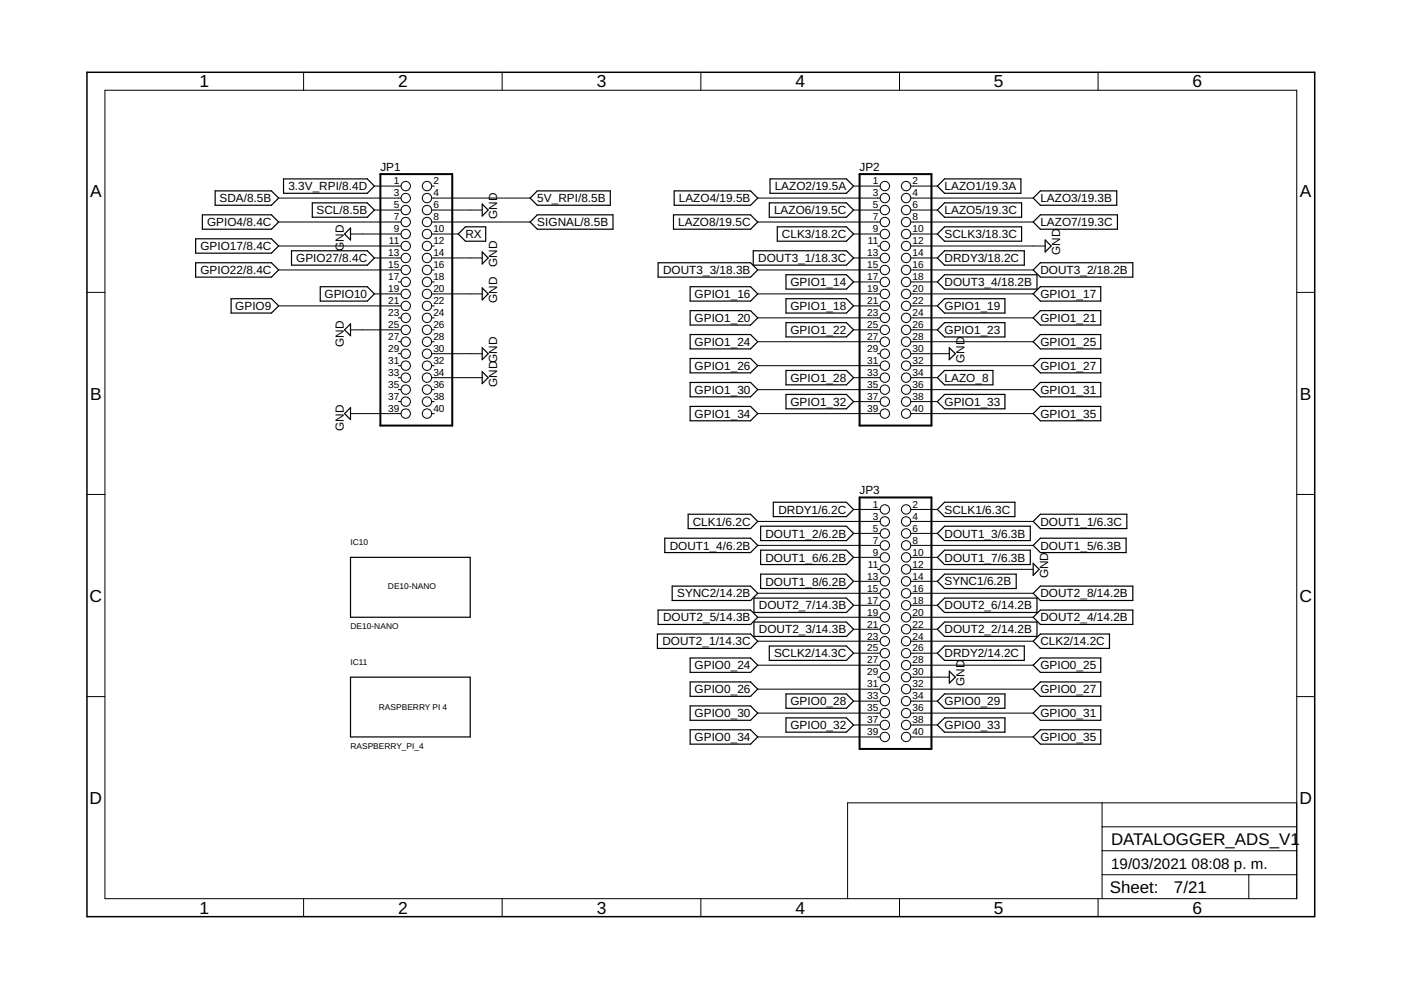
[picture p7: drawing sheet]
<svg xmlns="http://www.w3.org/2000/svg" width="297mm" height="210mm" viewBox="0 0 297 210" stroke-linecap="round" stroke-linejoin="round" font-family="sans-serif">
<g fill="none" stroke="#000" stroke-width=".25">
<path d="M60.1 37.9h17.8l1.5 1.6-1.5 1.5h-17.8zM163.3 37.9h16.2l1.5 1.6-1.5 1.5h-16.2zM198.7 39.5l1.6-1.6h16.2v3.1h-16.2zM41.5 50.6h16.1l1.5 1.6-1.5 1.5h-16.1zM41.5 55.7h16.1l1.5 1.5-1.5 1.6h-16.1zM42.9 45.6h14.7l1.5 1.5-1.5 1.5h-14.7zM45.6 40.5h12l1.5 1.5-1.5 1.5h-12zM61.8 53.2h16.1l1.5 1.5-1.5 1.5h-16.1zM66.2 43h11.7l1.5 1.5-1.5 1.6h-11.7zM74.3 48.3v2.6l-1.3-1.3zM97.2 49.6l1.5-1.5h4.3v3h-4.3zM102.2 43.3l1.3 1.2-1.3 1.3z"/>
<path d="M102.2 53.4l1.3 1.3-1.3 1.3zM112.4 42l1.5-1.5h15.5v3h-15.5zM112.4 47.1l1.5-1.5h16.1v3h-16.1zM139.5 55.7h19.6l1.6 1.5-1.6 1.6h-19.6zM142.8 45.6h16.3l1.6 1.5-1.6 1.5h-16.3zM142.9 40.5h16.2l1.6 1.5-1.6 1.5h-16.2zM159.7 53.2h19.8l1.5 1.5-1.5 1.5h-19.8zM163.1 43h16.4l1.5 1.5-1.5 1.6h-16.4zM164.8 48.1h14.7l1.5 1.5-1.5 1.5h-14.7zM166.6 58.3h12.9l1.5 1.5-1.5 1.5h-12.9zM198.7 44.5l1.6-1.5h16.3v3.1h-16.3zM198.7 54.7l1.6-1.5h16.9v3h-16.9z"/>
<path d="M198.7 59.8l1.6-1.5h19.6v3h-19.6zM200.3 48.1h16.3v3h-16.3l-1.6-1.5zM219.1 42l1.5-1.5h16.2v3h-16.2zM219.1 57.2l1.5-1.5h19.6v3.1h-19.6zM220.6 45.6h16.3v3h-16.3l-1.5-1.5zM221.6 50.9l1.3 1.3-1.3 1.2zM49 63.3h8.6l1.5 1.6-1.5 1.5h-8.6zM67.9 60.8h10l1.5 1.5-1.5 1.5h-10zM74.3 68.7v2.5l-1.3-1.3zM102.2 61l1.3 1.3-1.3 1.3zM102.2 73.7l1.3 1.3-1.3 1.3zM102.2 78.8l1.3 1.3-1.3 1.2z"/>
<path d="M146.3 60.8h12.8l1.6 1.5-1.6 1.5h-12.8zM146.3 65.9h12.8l1.6 1.5-1.6 1.5h-12.8zM146.3 70.9h12.8l1.6 1.6-1.6 1.5h-12.8zM146.3 76h12.8l1.6 1.5-1.6 1.6h-12.8zM166.6 63.3h12.9l1.5 1.6-1.5 1.5h-12.9zM166.6 68.4h12.9l1.5 1.5-1.5 1.5h-12.9zM166.6 78.5h12.9l1.5 1.6-1.5 1.5h-12.9zM198.7 64.9l1.6-1.6h12.8v3.1h-12.8zM198.7 69.9l1.6-1.5h12.8v3h-12.8zM201.3 73.7l1.2 1.3-1.2 1.3zM219.1 62.3l1.5-1.5h12.8v3h-12.8zM219.1 67.4l1.5-1.5h12.8v3h-12.8z"/>
<path d="M219.1 72.5l1.5-1.6h12.8v3.1h-12.8zM219.1 77.5l1.5-1.5h12.8v3.1h-12.8zM74.3 86.4v2.6l-1.3-1.3zM146.3 81.1h12.8l1.6 1.5-1.6 1.5h-12.8zM146.3 86.2h12.8l1.6 1.5-1.6 1.5h-12.8zM166.6 83.6h12.9l1.5 1.6-1.5 1.5h-12.9zM198.7 80.1l1.6-1.6h10.2v3.1h-10.2zM198.7 85.2l1.6-1.6h12.8v3.1h-12.8zM219.1 82.6l1.5-1.5h12.8v3h-12.8zM219.1 87.7l1.5-1.5h12.8v3h-12.8zM74.3 118.2h25.4v12.7h-25.4zM140.9 114.1h18.2l1.6 1.5-1.6 1.6h-18.2z"/>
<path d="M145.9 109h13.2l1.6 1.6-1.6 1.5h-13.2zM161.3 111.6h18.2l1.5 1.5-1.5 1.5h-18.2zM161.3 116.6h18.2l1.5 1.6-1.5 1.5h-18.2zM164 106.5h15.5l1.5 1.5-1.5 1.5h-15.5zM198.7 108l1.6-1.5h14.9v3h-14.9zM198.7 113.1l1.6-1.5h18.1v3h-18.1zM198.7 118.2l1.6-1.6h18.1v3.1h-18.1zM219.1 110.6l1.5-1.6h18.3v3.1h-18.3zM219.1 115.6l1.5-1.5h18.2v3.1h-18.2zM219.1 119.4l1.2 1.3-1.2 1.3zM139.4 134.4h19.7l1.6 1.6-1.6 1.5h-19.7zM139.5 129.3h19.6l1.6 1.6-1.6 1.5h-19.6z"/>
<path d="M142.5 124.3h16.6l1.6 1.5-1.6 1.5h-16.6zM146.3 139.5h12.8l1.6 1.5-1.6 1.6h-12.8zM159.9 126.8h19.6l1.5 1.5-1.5 1.6h-19.6zM159.9 131.9h19.6l1.5 1.5-1.5 1.5h-19.6zM161.3 121.7h18.2l1.5 1.6-1.5 1.5h-18.2zM163.1 137h16.4l1.5 1.5-1.5 1.5h-16.4zM198.7 138.5l1.6-1.5h16.9v3h-16.9zM198.7 128.3l1.6-1.5h19.6v3.1h-19.6zM198.7 133.4l1.6-1.5h19.6v3h-19.6zM198.7 123.3l1.6-1.6h15.2v3.1h-15.2zM219.1 125.8l1.5-1.5h19.6v3h-19.6zM219.1 130.9l1.5-1.6h19.6v3.1h-19.6z"/>
<path d="M219.1 136l1.5-1.6h14.6v3.1h-14.6zM74.3 143.6h25.4v12.7h-25.4zM146.3 144.6h12.8l1.6 1.5-1.6 1.5h-12.8zM146.3 149.7h12.8l1.6 1.5-1.6 1.5h-12.8zM146.3 154.7h12.8l1.6 1.6-1.6 1.5h-12.8zM166.6 147.1h12.9l1.5 1.6-1.5 1.5h-12.9zM166.6 152.2h12.9l1.5 1.5-1.5 1.5h-12.9zM198.7 148.7l1.6-1.6h12.8v3.1h-12.8zM198.7 153.7l1.6-1.5h12.8v3h-12.8zM201.3 142.3l1.2 1.3-1.2 1.2zM219.1 141l1.5-1.5h12.8v3.1h-12.8zM219.1 146.1l1.5-1.5h12.8v3h-12.8z"/>
<path d="M219.1 151.2l1.5-1.5h12.8v3h-12.8zM220.6 154.7h12.8v3.1h-12.8l-1.5-1.5z"/>
</g>
<g fill="none" stroke="#000" stroke-width=".21">
<path d="M22.2 19.1h252.7v171.4h-252.7zM64.4 15.3v3.8M106.5 15.3v3.8M148.6 15.3v3.8M190.7 15.3v3.8M232.8 15.3v3.8M79.4 39.5h5.6M91.5 39.5h.6M181 39.5h5.6M193.1 39.5h5.6M59.1 42h25.9M59.1 47.1h25.9"/>
<path d="M59.1 52.2h25.9M59.1 57.2h25.9M74.3 49.6h10.7M79.4 44.5h5.6M79.4 54.7h5.6M84.5 59.8h.5M91.5 42h20.9M91.5 44.5h10.7M91.5 47.1h20.9M91.5 49.6h5.7M91.5 52.2h.6M91.5 54.7h10.7"/>
<path d="M91.5 57.2h.6M91.5 59.8h.6M160.7 42h25.9M160.7 47.1h25.9M160.7 57.2h25.9M181 44.5h5.6M181 49.6h5.6M181 54.7h5.6M181 59.8h5.6M186.1 52.2h.5M193.1 42h26M193.1 44.5h5.6"/>
<path d="M193.1 47.1h26M193.1 49.6h5.6M193.1 52.2h28.5M193.1 54.7h5.6M193.1 57.2h26M193.1 59.8h5.6M18.4 62h3.8M59.1 64.9h25.9M74.3 69.9h10.7M79.4 62.3h5.6M84.5 67.4h.5M84.5 72.5h.5"/>
<path d="M84.5 75h.5M84.5 77.5h.5M91.5 62.3h10.7M91.5 64.9h.6M91.5 67.4h.6M91.5 69.9h.6M91.5 72.5h.6M91.5 75h10.7M91.5 77.5h.6M160.7 62.3h25.9M160.7 67.4h25.9M160.7 72.5h25.9"/>
<path d="M160.7 77.5h25.9M181 64.9h5.6M181 69.9h5.6M186.1 75h.5M193.1 62.3h26M193.1 64.9h5.6M193.1 67.4h26M193.1 69.9h5.6M193.1 72.5h26M193.1 75h8.2M193.1 77.5h26M274.9 62h3.8"/>
<path d="M74.3 87.7h10.7M84.5 80.1h.5M84.5 82.6h.5M84.5 85.2h.5M91.5 80.1h10.7M91.5 82.6h.6M91.5 85.2h.6M91.5 87.7h.6M160.7 82.6h25.9M160.7 87.7h25.9M181 80.1h5.6M181 85.2h5.6"/>
<path d="M193.1 80.1h5.6M193.1 82.6h26M193.1 85.2h5.6M193.1 87.7h26M18.4 104.8h3.8M160.7 110.6h25.9M160.7 115.6h25.9M181 108h5.6M181 113.1h5.6M181 118.2h5.6M193.1 108h5.6M193.1 110.6h26"/>
<path d="M193.1 113.1h5.6M193.1 115.6h26M193.1 118.2h5.6M274.9 104.8h3.8M160.7 125.8h25.9M160.7 130.9h25.9M160.7 136h25.9M181 123.3h5.6M181 128.3h5.6M181 133.4h5.6M181 138.5h5.6M186.1 120.7h.5"/>
<path d="M193.1 120.7h26M193.1 123.3h5.6M193.1 125.8h26M193.1 128.3h5.6M193.1 130.9h26M193.1 133.4h5.6M193.1 136h26M193.1 138.5h5.6M18.4 147.7h3.8M160.7 141h25.9M160.7 146.1h25.9M160.7 151.2h25.9"/>
<path d="M160.7 156.3h25.9M181 148.7h5.6M181 153.7h5.6M186.1 143.6h.5M193.1 141h26M193.1 143.6h8.2M193.1 146.1h26M193.1 148.7h5.6M193.1 151.2h26M193.1 153.7h5.6M193.1 156.3h26M274.9 147.7h3.8"/>
<path d="M233.7 170.2v20.3M233.7 175.3h41.2M274.9 170.2h-95.2v20.3M64.4 190.5v3.9M106.5 190.5v3.9M148.6 190.5v3.9M190.7 190.5v3.9M232.8 190.5v3.9M233.7 185.5h41.2M233.7 180.4h41.2M264.8 185.5v5"/>
<circle cx="86" cy="39.5" r=".99"/>
<circle cx="90.5" cy="39.5" r=".99"/>
<circle cx="187.6" cy="39.5" r=".99"/>
<circle cx="192.1" cy="39.5" r=".99"/>
<circle cx="86" cy="42" r=".99"/>
<circle cx="86" cy="52.2" r=".99"/>
<circle cx="86" cy="59.8" r=".99"/>
<circle cx="86" cy="44.5" r=".99"/>
<circle cx="86" cy="54.7" r=".99"/>
<circle cx="86" cy="47.1" r=".99"/>
<circle cx="86" cy="49.6" r=".99"/>
<circle cx="86" cy="57.2" r=".99"/>
<circle cx="90.5" cy="42" r=".99"/>
<circle cx="90.5" cy="57.2" r=".99"/>
<circle cx="90.5" cy="47.1" r=".99"/>
<circle cx="90.5" cy="49.6" r=".99"/>
<circle cx="90.5" cy="52.2" r=".99"/>
<circle cx="90.5" cy="54.7" r=".99"/>
<circle cx="90.5" cy="59.8" r=".99"/>
<circle cx="90.5" cy="44.5" r=".99"/>
<circle cx="187.6" cy="42" r=".99"/>
<circle cx="187.6" cy="57.2" r=".99"/>
<circle cx="187.6" cy="44.5" r=".99"/>
<circle cx="187.6" cy="47.1" r=".99"/>
<circle cx="187.6" cy="49.6" r=".99"/>
<circle cx="187.6" cy="52.2" r=".99"/>
<circle cx="187.6" cy="54.7" r=".99"/>
<circle cx="187.6" cy="59.8" r=".99"/>
<circle cx="192.1" cy="42" r=".99"/>
<circle cx="192.1" cy="47.1" r=".99"/>
<circle cx="192.1" cy="44.5" r=".99"/>
<circle cx="192.1" cy="49.6" r=".99"/>
<circle cx="192.1" cy="57.2" r=".99"/>
<circle cx="192.1" cy="52.2" r=".99"/>
<circle cx="192.1" cy="54.7" r=".99"/>
<circle cx="192.1" cy="59.8" r=".99"/>
<circle cx="86" cy="62.3" r=".99"/>
<circle cx="86" cy="64.9" r=".99"/>
<circle cx="86" cy="67.4" r=".99"/>
<circle cx="86" cy="72.5" r=".99"/>
<circle cx="86" cy="69.9" r=".99"/>
<circle cx="86" cy="75" r=".99"/>
<circle cx="86" cy="77.5" r=".99"/>
<circle cx="90.5" cy="75" r=".99"/>
<circle cx="90.5" cy="77.5" r=".99"/>
<circle cx="90.5" cy="62.3" r=".99"/>
<circle cx="90.5" cy="67.4" r=".99"/>
<circle cx="90.5" cy="69.9" r=".99"/>
<circle cx="90.5" cy="64.9" r=".99"/>
<circle cx="90.5" cy="72.5" r=".99"/>
<circle cx="187.6" cy="64.9" r=".99"/>
<circle cx="187.6" cy="67.4" r=".99"/>
<circle cx="187.6" cy="72.5" r=".99"/>
<circle cx="187.6" cy="75" r=".99"/>
<circle cx="187.6" cy="77.5" r=".99"/>
<circle cx="187.6" cy="69.9" r=".99"/>
<circle cx="187.6" cy="62.3" r=".99"/>
<circle cx="192.1" cy="64.9" r=".99"/>
<circle cx="192.1" cy="75" r=".99"/>
<circle cx="192.1" cy="67.4" r=".99"/>
<circle cx="192.1" cy="69.9" r=".99"/>
<circle cx="192.1" cy="72.5" r=".99"/>
<circle cx="192.1" cy="62.3" r=".99"/>
<circle cx="192.1" cy="77.5" r=".99"/>
<circle cx="86" cy="87.7" r=".99"/>
<circle cx="86" cy="85.2" r=".99"/>
<circle cx="86" cy="80.1" r=".99"/>
<circle cx="86" cy="82.6" r=".99"/>
<circle cx="90.5" cy="87.7" r=".99"/>
<circle cx="90.5" cy="80.1" r=".99"/>
<circle cx="90.5" cy="82.6" r=".99"/>
<circle cx="90.5" cy="85.2" r=".99"/>
<circle cx="187.6" cy="87.7" r=".99"/>
<circle cx="187.6" cy="80.1" r=".99"/>
<circle cx="187.6" cy="85.2" r=".99"/>
<circle cx="187.6" cy="82.6" r=".99"/>
<circle cx="192.1" cy="87.7" r=".99"/>
<circle cx="192.1" cy="85.2" r=".99"/>
<circle cx="192.1" cy="82.6" r=".99"/>
<circle cx="192.1" cy="80.1" r=".99"/>
<circle cx="187.6" cy="108" r=".99"/>
<circle cx="187.6" cy="110.6" r=".99"/>
<circle cx="187.6" cy="115.6" r=".99"/>
<circle cx="187.6" cy="113.1" r=".99"/>
<circle cx="187.6" cy="118.2" r=".99"/>
<circle cx="192.1" cy="108" r=".99"/>
<circle cx="192.1" cy="110.6" r=".99"/>
<circle cx="192.1" cy="115.6" r=".99"/>
<circle cx="192.1" cy="113.1" r=".99"/>
<circle cx="192.1" cy="118.2" r=".99"/>
<circle cx="187.6" cy="133.4" r=".99"/>
<circle cx="187.6" cy="123.3" r=".99"/>
<circle cx="187.6" cy="138.5" r=".99"/>
<circle cx="187.6" cy="120.7" r=".99"/>
<circle cx="187.6" cy="125.8" r=".99"/>
<circle cx="187.6" cy="130.9" r=".99"/>
<circle cx="187.6" cy="136" r=".99"/>
<circle cx="187.6" cy="128.3" r=".99"/>
<circle cx="192.1" cy="133.4" r=".99"/>
<circle cx="192.1" cy="136" r=".99"/>
<circle cx="192.1" cy="120.7" r=".99"/>
<circle cx="192.1" cy="123.3" r=".99"/>
<circle cx="192.1" cy="125.8" r=".99"/>
<circle cx="192.1" cy="130.9" r=".99"/>
<circle cx="192.1" cy="138.5" r=".99"/>
<circle cx="192.1" cy="128.3" r=".99"/>
<circle cx="187.6" cy="141" r=".99"/>
<circle cx="187.6" cy="143.6" r=".99"/>
<circle cx="187.6" cy="148.7" r=".99"/>
<circle cx="187.6" cy="146.1" r=".99"/>
<circle cx="187.6" cy="151.2" r=".99"/>
<circle cx="187.6" cy="153.7" r=".99"/>
<circle cx="187.6" cy="156.3" r=".99"/>
<circle cx="192.1" cy="141" r=".99"/>
<circle cx="192.1" cy="143.6" r=".99"/>
<circle cx="192.1" cy="151.2" r=".99"/>
<circle cx="192.1" cy="153.7" r=".99"/>
<circle cx="192.1" cy="146.1" r=".99"/>
<circle cx="192.1" cy="148.7" r=".99"/>
<circle cx="192.1" cy="156.3" r=".99"/>
</g>
<path d="M18.4 15.3h260.3v179.1h-260.3z" fill="none" stroke="#000" stroke-width=".32"/>
<path d="M80.6 36.9h15.3v53.3h-15.3zM182.2 36.9h15.3v53.3h-15.3zM182.2 105.5h15.3v53.3h-15.3z" fill="none" stroke="#000" stroke-width=".42"/>
<g font-size="3.7">
<text x="42.3" y="18.5">1</text>
<text x="84.4" y="18.5">2</text>
<text x="126.5" y="18.5">3</text>
<text x="168.6" y="18.5">4</text>
<text x="210.7" y="18.5">5</text>
<text x="252.9" y="18.5">6</text>
<text x="19.1" y="41.9">A</text>
<text x="275.6" y="41.9">A</text>
<text x="19.1" y="84.7">B</text>
<text x="275.6" y="84.7">B</text>
<text x="19" y="127.6">C</text>
<text x="275.5" y="127.6">C</text>
<text x="19" y="170.4">D</text>
<text x="275.5" y="170.4">D</text>
<text x="42.3" y="193.7">1</text>
<text x="84.4" y="193.7">2</text>
<text x="126.5" y="193.7">3</text>
<text x="168.6" y="193.7">4</text>
<text x="210.7" y="193.7">5</text>
<text x="252.9" y="193.7">6</text>
</g>
<g font-size="3.6">
<text x="235.6" y="179.1">DATALOGGER_ADS_V1</text>
<text x="235.3" y="189.4">Sheet:</text>
<text x="248.9" y="189.3">7/21</text>
</g>
<g font-size="3.2">
<text x="235.6" y="184.2">19/03/2021</text>
<text x="252.6" y="184.2">08:08 p. m.</text>
</g>
<g font-size="2.5">
<text x="61.1" y="40.3">3.3V_RPI/8.4D</text>
<text x="80.7" y="36.3">JP1</text>
<text x="164.2" y="40.3">LAZO2/19.5A</text>
<text x="182.2" y="36.3">JP2</text>
<text x="200.3" y="40.3">LAZO1/19.3A</text>
<text x="43.9" y="48">GPIO4/8.4C</text>
<text x="46.5" y="42.9">SDA/8.5B</text>
<text x="67.1" y="45.4">SCL/8.5B</text>
<text x="105.4" y="46.4" transform="rotate(-90 105.4 46.4)">GND</text>
<text x="113.9" y="48">SIGNAL/8.5B</text>
<text x="113.9" y="42.9">5V_RPI/8.5B</text>
<text x="143.8" y="48">LAZO8/19.5C</text>
<text x="143.9" y="42.9">LAZO4/19.5B</text>
<text x="164.1" y="45.4">LAZO6/19.5C</text>
<text x="200.3" y="45.4">LAZO5/19.3C</text>
<text x="220.6" y="42.9">LAZO3/19.3B</text>
<text x="220.6" y="48">LAZO7/19.3C</text>
<text x="42.5" y="53">GPIO17/8.4C</text>
<text x="72.9" y="53.3" transform="rotate(-90 72.9 53.3)">GND</text>
<text x="98.7" y="50.5">RX</text>
<text x="165.8" y="50.5">CLK3/18.2C</text>
<text x="200.3" y="50.5">SCLK3/18.3C</text>
<text x="42.5" y="58.1">GPIO22/8.4C</text>
<text x="62.8" y="55.6">GPIO27/8.4C</text>
<text x="105.4" y="56.6" transform="rotate(-90 105.4 56.6)">GND</text>
<text x="140.6" y="58.1">DOUT3_3/18.3B</text>
<text x="160.8" y="55.6">DOUT3_1/18.3C</text>
<text x="200.3" y="55.6">DRDY3/18.2C</text>
<text x="220.6" y="58.1">DOUT3_2/18.2B</text>
<text x="224.8" y="54.1" transform="rotate(-90 224.8 54.1)">GND</text>
<text x="49.9" y="65.7">GPIO9</text>
<text x="68.8" y="63.2">GPIO10</text>
<text x="105.4" y="64.2" transform="rotate(-90 105.4 64.2)">GND</text>
<text x="147.3" y="63.2">GPIO1_16</text>
<text x="167.6" y="60.7">GPIO1_14</text>
<text x="167.6" y="65.7">GPIO1_18</text>
<text x="200.3" y="60.7">DOUT3_4/18.2B</text>
<text x="200.3" y="65.7">GPIO1_19</text>
<text x="220.6" y="63.2">GPIO1_17</text>
<text x="147.3" y="68.3">GPIO1_20</text>
<text x="167.6" y="70.8">GPIO1_22</text>
<text x="200.3" y="70.8">GPIO1_23</text>
<text x="220.6" y="68.3">GPIO1_21</text>
<text x="72.9" y="73.6" transform="rotate(-90 72.9 73.6)">GND</text>
<text x="147.3" y="73.4">GPIO1_24</text>
<text x="204.5" y="76.9" transform="rotate(-90 204.5 76.9)">GND</text>
<text x="220.6" y="73.4">GPIO1_25</text>
<text x="105.4" y="82" transform="rotate(-90 105.4 82)">GNDGND</text>
<text x="147.3" y="78.4">GPIO1_26</text>
<text x="147.3" y="83.5">GPIO1_30</text>
<text x="167.6" y="81">GPIO1_28</text>
<text x="200.3" y="81">LAZO_8</text>
<text x="220.6" y="78.4">GPIO1_27</text>
<text x="220.6" y="83.5">GPIO1_31</text>
<text x="147.3" y="88.6">GPIO1_34</text>
<text x="167.6" y="86">GPIO1_32</text>
<text x="200.3" y="86">GPIO1_33</text>
<text x="220.6" y="88.6">GPIO1_35</text>
<text x="72.9" y="91.3" transform="rotate(-90 72.9 91.3)">GND</text>
<text x="182.2" y="104.8">JP3</text>
<text x="146.9" y="111.4">CLK1/6.2C</text>
<text x="162.3" y="114">DOUT1_2/6.2B</text>
<text x="165" y="108.9">DRDY1/6.2C</text>
<text x="200.3" y="108.9">SCLK1/6.3C</text>
<text x="200.3" y="114">DOUT1_3/6.3B</text>
<text x="220.6" y="111.4">DOUT1_1/6.3C</text>
<text x="142" y="116.5">DOUT1_4/6.2B</text>
<text x="162.3" y="119.1">DOUT1_6/6.2B</text>
<text x="200.3" y="119.1">DOUT1_7/6.3B</text>
<text x="220.6" y="116.5">DOUT1_5/6.3B</text>
<text x="162.3" y="124.1">DOUT1_8/6.2B</text>
<text x="200.3" y="124.1">SYNC1/6.2B</text>
<text x="222.2" y="122.6" transform="rotate(-90 222.2 122.6)">GND</text>
<text x="140.6" y="131.8">DOUT2_5/14.3B</text>
<text x="143.6" y="126.7">SYNC2/14.2B</text>
<text x="160.9" y="129.2">DOUT2_7/14.3B</text>
<text x="200.3" y="129.2">DOUT2_6/14.2B</text>
<text x="220.6" y="126.7">DOUT2_8/14.2B</text>
<text x="220.6" y="131.8">DOUT2_4/14.2B</text>
<text x="140.5" y="136.8">DOUT2_1/14.3C</text>
<text x="160.9" y="134.3">DOUT2_3/14.3B</text>
<text x="200.3" y="134.3">DOUT2_2/14.2B</text>
<text x="220.6" y="136.8">CLK2/14.2C</text>
<text x="147.3" y="141.9">GPIO0_24</text>
<text x="164.1" y="139.4">SCLK2/14.3C</text>
<text x="200.3" y="139.4">DRDY2/14.2C</text>
<text x="220.6" y="141.9">GPIO0_25</text>
<text x="147.3" y="147">GPIO0_26</text>
<text x="167.6" y="149.5">GPIO0_28</text>
<text x="200.3" y="149.5">GPIO0_29</text>
<text x="204.5" y="145.5" transform="rotate(-90 204.5 145.5)">GND</text>
<text x="220.6" y="147">GPIO0_27</text>
<text x="147.3" y="152.1">GPIO0_30</text>
<text x="167.6" y="154.6">GPIO0_32</text>
<text x="200.3" y="154.6">GPIO0_33</text>
<text x="220.6" y="152.1">GPIO0_31</text>
<text x="147.3" y="157.2">GPIO0_34</text>
<text x="220.6" y="157.2">GPIO0_35</text>
</g>
<g font-size="2.1">
<text x="83.5" y="39.1">1</text>
<text x="83.5" y="41.6">3</text>
<text x="91.9" y="39.1">2</text>
<text x="91.9" y="41.6">4</text>
<text x="185.1" y="39.1">1</text>
<text x="185.1" y="41.6">3</text>
<text x="193.5" y="39.1">2</text>
<text x="193.5" y="41.6">4</text>
<text x="83.5" y="44.2">5</text>
<text x="83.5" y="46.7">7</text>
<text x="91.9" y="44.2">6</text>
<text x="91.9" y="46.7">8</text>
<text x="185.1" y="44.2">5</text>
<text x="185.1" y="46.7">7</text>
<text x="193.5" y="44.2">6</text>
<text x="193.5" y="46.7">8</text>
<text x="82.4" y="51.8">11</text>
<text x="83.5" y="49.3">9</text>
<text x="91.9" y="49.3">10</text>
<text x="91.9" y="51.8">12</text>
<text x="184" y="51.8">11</text>
<text x="185.1" y="49.3">9</text>
<text x="193.5" y="49.3">10</text>
<text x="193.5" y="51.8">12</text>
<text x="82.3" y="54.3">13</text>
<text x="82.3" y="56.9">15</text>
<text x="82.3" y="59.4">17</text>
<text x="91.9" y="54.3">14</text>
<text x="91.9" y="56.9">16</text>
<text x="91.9" y="59.4">18</text>
<text x="183.9" y="54.3">13</text>
<text x="183.9" y="56.9">15</text>
<text x="183.9" y="59.4">17</text>
<text x="193.5" y="54.3">14</text>
<text x="193.5" y="56.9">16</text>
<text x="193.5" y="59.4">18</text>
<text x="82.3" y="62">19</text>
<text x="82.3" y="64.5">21</text>
<text x="91.9" y="62">20</text>
<text x="91.9" y="64.5">22</text>
<text x="183.9" y="62">19</text>
<text x="183.9" y="64.5">21</text>
<text x="193.5" y="62">20</text>
<text x="193.5" y="64.5">22</text>
<text x="82.3" y="67">23</text>
<text x="82.3" y="69.6">25</text>
<text x="91.9" y="67">24</text>
<text x="91.9" y="69.6">26</text>
<text x="183.9" y="67">23</text>
<text x="183.9" y="69.6">25</text>
<text x="193.5" y="67">24</text>
<text x="193.5" y="69.6">26</text>
<text x="82.3" y="72.1">27</text>
<text x="82.3" y="74.6">29</text>
<text x="82.3" y="77.2">31</text>
<text x="91.9" y="72.1">28</text>
<text x="91.9" y="74.6">30</text>
<text x="91.9" y="77.2">32</text>
<text x="183.9" y="72.1">27</text>
<text x="183.9" y="74.6">29</text>
<text x="183.9" y="77.2">31</text>
<text x="193.5" y="72.1">28</text>
<text x="193.5" y="74.6">30</text>
<text x="193.5" y="77.2">32</text>
<text x="82.3" y="79.7">33</text>
<text x="82.3" y="82.3">35</text>
<text x="91.9" y="79.7">34</text>
<text x="91.9" y="82.3">36</text>
<text x="183.9" y="79.7">33</text>
<text x="183.9" y="82.3">35</text>
<text x="193.5" y="79.7">34</text>
<text x="193.5" y="82.3">36</text>
<text x="82.3" y="84.8">37</text>
<text x="82.3" y="87.3">39</text>
<text x="91.9" y="84.8">38</text>
<text x="91.9" y="87.3">40</text>
<text x="183.9" y="84.8">37</text>
<text x="183.9" y="87.3">39</text>
<text x="193.5" y="84.8">38</text>
<text x="193.5" y="87.3">40</text>
<text x="185.1" y="107.7">1</text>
<text x="193.5" y="107.7">2</text>
<text x="185.1" y="110.2">3</text>
<text x="185.1" y="112.7">5</text>
<text x="193.5" y="110.2">4</text>
<text x="193.5" y="112.7">6</text>
<text x="185.1" y="115.3">7</text>
<text x="185.1" y="117.8">9</text>
<text x="193.5" y="115.3">8</text>
<text x="193.5" y="117.8">10</text>
<text x="183.9" y="122.9">13</text>
<text x="183.9" y="125.4">15</text>
<text x="184" y="120.4">11</text>
<text x="193.5" y="120.4">12</text>
<text x="193.5" y="122.9">14</text>
<text x="193.5" y="125.4">16</text>
<text x="183.9" y="128">17</text>
<text x="183.9" y="130.5">19</text>
<text x="193.5" y="128">18</text>
<text x="193.5" y="130.5">20</text>
<text x="183.9" y="133.1">21</text>
<text x="183.9" y="135.6">23</text>
<text x="193.5" y="133.1">22</text>
<text x="193.5" y="135.6">24</text>
<text x="183.9" y="138.1">25</text>
<text x="183.9" y="140.7">27</text>
<text x="183.9" y="143.2">29</text>
<text x="193.5" y="138.1">26</text>
<text x="193.5" y="140.7">28</text>
<text x="193.5" y="143.2">30</text>
<text x="183.9" y="145.7">31</text>
<text x="183.9" y="148.3">33</text>
<text x="193.5" y="145.7">32</text>
<text x="193.5" y="148.3">34</text>
<text x="183.9" y="150.8">35</text>
<text x="183.9" y="153.4">37</text>
<text x="183.9" y="155.9">39</text>
<text x="193.5" y="150.8">36</text>
<text x="193.5" y="153.4">38</text>
<text x="193.5" y="155.9">40</text>
</g>
<g font-size="1.8">
<text x="74.3" y="115.6">IC10</text>
<text x="82.2" y="124.9">DE10-NANO</text>
<text x="74.3" y="133.4">DE10-NANO</text>
<text x="74.3" y="141">IC11</text>
<text x="80.3" y="150.5">RASPBERRY PI 4</text>
<text x="74.3" y="158.8">RASPBERRY_PI_4</text>
</g>
</svg>
